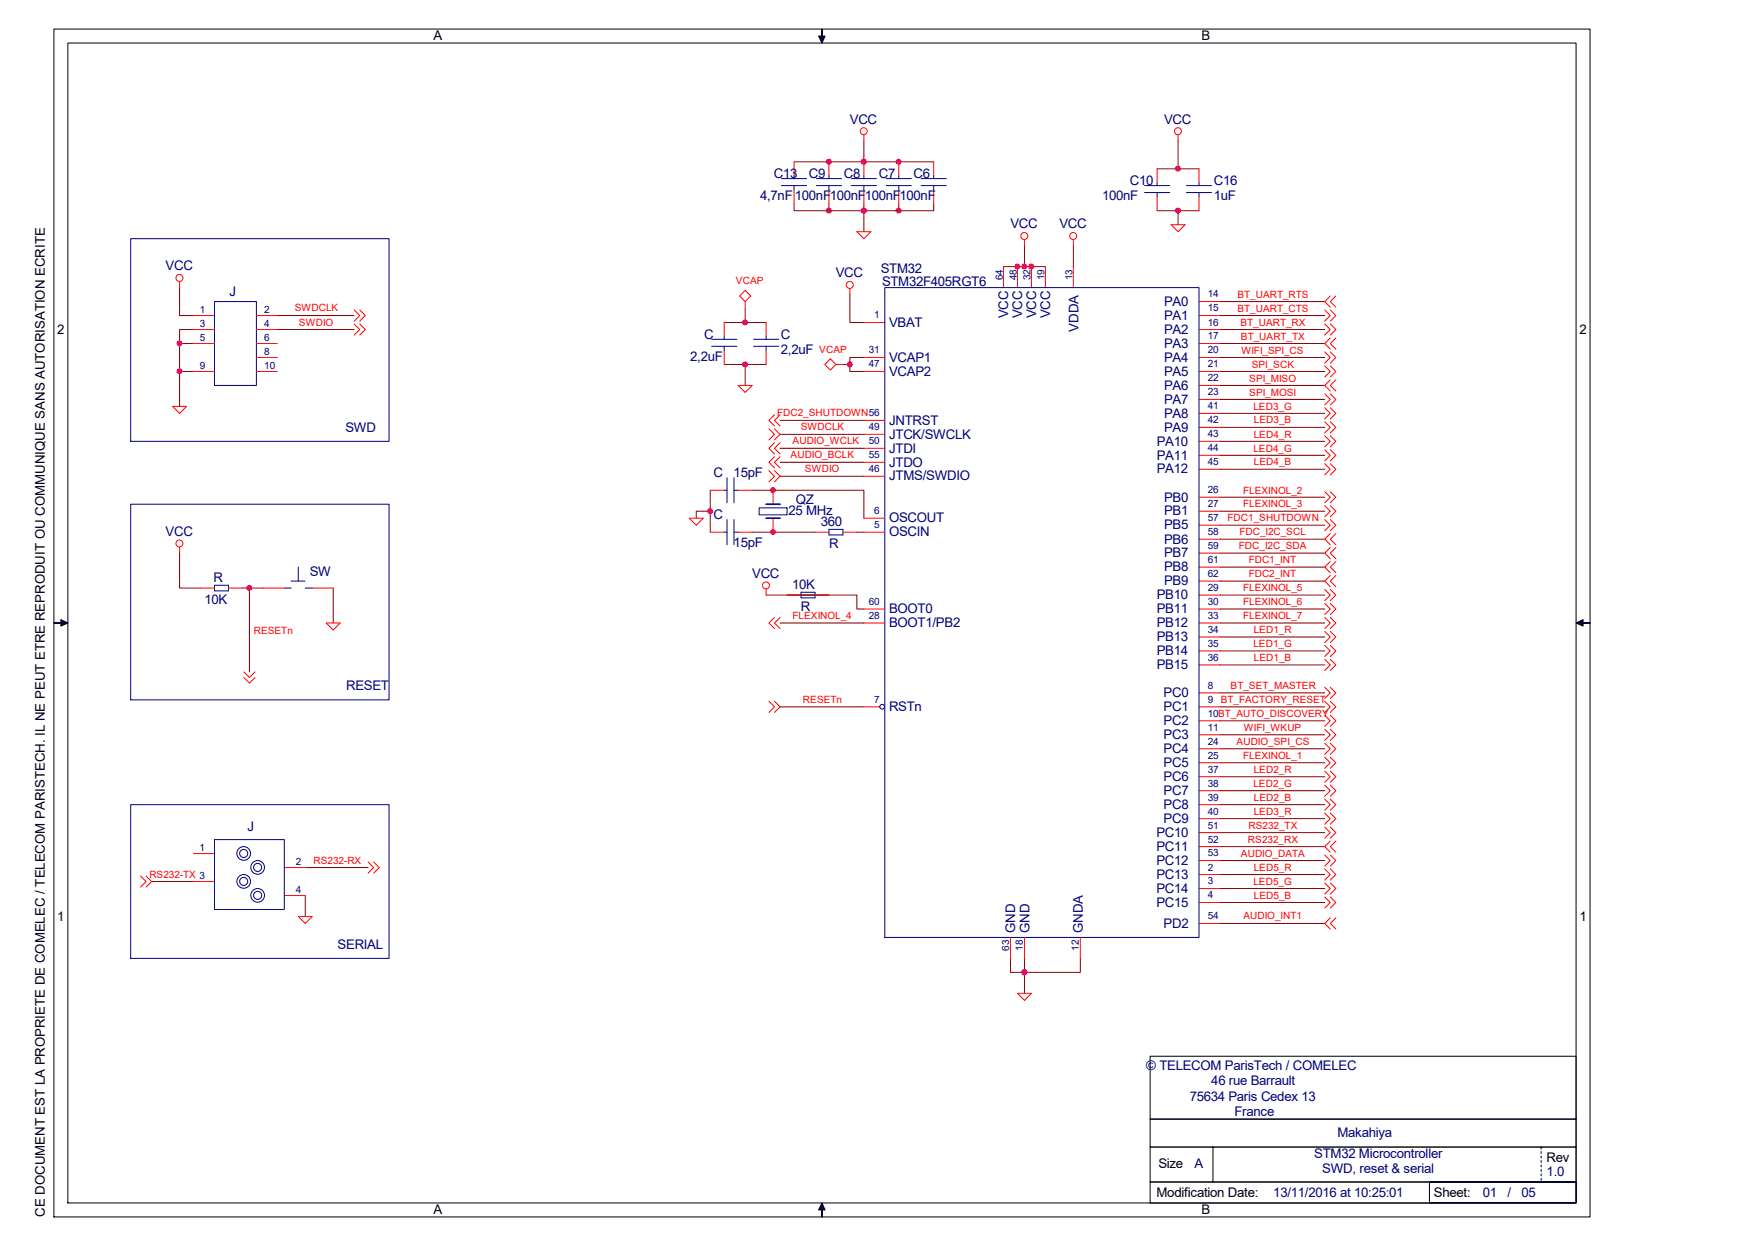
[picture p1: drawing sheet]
<svg xmlns="http://www.w3.org/2000/svg" width="297mm" height="210mm" viewBox="0 0 297 210" stroke-linecap="round" stroke-linejoin="round" font-family="sans-serif">
<g fill="none" stroke="#800000" stroke-width=".17">
<path d="M133.9 34.3v1.2h23.6v-1.2M133.9 27.3h23.6M139.8 27.3h.1M139.8 34.3v1.2M145.7 27.3h.1M145.7 23.7v3.6M145.7 34.3v4.8M151.6 27.3h.1M151.6 34.3v1.2M195.2 28.5h7M195.2 35.5h7M198.7 23.7v4.8"/>
<path d="M198.7 35.5v2.4M30.3 48.5v4.7h2.3M30.3 57.9h2.3M32.6 55.5h-2.3v13M46.8 53.2h12.9M46.8 55.5h12.9M122.1 54.4h7.1M125.7 52v2.4M143.3 49.7v4.7h2.4M169.3 44.9h7M171.6 44.9h.1M172.8 41.4v3.5"/>
<path d="M174 44.9h.1M181 41.4v3.5M205.8 50.8h17.6M205.8 53.2h17.6M205.8 55.5h17.6M205.8 57.9h17.6M30.3 62.6h2.3M122.1 61.4h7.1M125.7 61.4v3.6M131.6 73.2h14.1M131.6 75.6h14.1M131.6 77.9h14.1"/>
<path d="M131.6 70.9h14.1M142.2 61.4h1.1M145.7 60.3h-2.4v2.3h2.4M205.8 60.3h17.6M205.8 62.6h17.6M205.8 65h17.6M205.8 67.3h17.6M205.8 69.7h17.6M205.8 72h17.6M205.8 74.4h17.6M205.8 76.7h17.6M205.8 79.1h17.6"/>
<path d="M30.3 93.2v5.9h3.5M40.9 99.1h3.5M42.1 99.1v14.2M56.2 99.1v5.9M119.8 82.6v7.1M119.8 86.2h-2.4v1.1M126.9 82.6h18.8v4.7M126.9 89.7h10.6M130.4 89.7h.1M130.4 82.6h.1M131.6 80.3h14.1M144.5 89.7h1.2"/>
<path d="M205.8 83.8h17.6M205.8 86.2h17.6M205.8 88.5h17.6M205.8 95.6h17.6M205.8 97.9h17.6M205.8 90.9h17.6M205.8 93.2h17.6M129.2 100.3h10.6M131.6 119.1h14.1M131.6 105h14.1M132.7 100.3h11.8v2.4h1.2M205.8 119.1h17.6"/>
<path d="M205.8 116.8h17.6M205.8 105h17.6M205.8 100.3h17.6M205.8 102.7h17.6M205.8 107.4h17.6M205.8 109.7h17.6M205.8 112.1h17.6M205.8 121.5h17.6M205.8 126.2h17.6M205.8 128.6h17.6M205.8 130.9h17.6M205.8 133.3h17.6"/>
<path d="M205.8 135.6h17.6M205.8 138h17.6M205.8 123.9h17.6M25.6 148.6h7M51.5 150.9v3.6M51.5 146.2h10.6M205.8 147.4h17.6M205.8 149.8h17.6M205.8 152.1h17.6M205.8 140.3h17.6M205.8 142.7h17.6M205.8 145.1h17.6"/>
<path d="M205.8 155.7h17.6M170.4 161.5v2.4h11.8v-2.4M172.8 161.5v5.9"/>
</g>
<g fill="#f0f" stroke="#f0f" stroke-width=".17">
<circle cx="172.8" cy="163.9" r=".45"/>
<circle cx="151.6" cy="35.5" r=".45"/>
<circle cx="145.7" cy="35.5" r=".45"/>
<circle cx="139.8" cy="35.5" r=".45"/>
<circle cx="198.7" cy="35.5" r=".45"/>
<circle cx="151.6" cy="27.3" r=".45"/>
<circle cx="145.7" cy="27.3" r=".45"/>
<circle cx="139.8" cy="27.3" r=".45"/>
<circle cx="198.7" cy="28.4" r=".45"/>
<circle cx="173.9" cy="44.9" r=".45"/>
<circle cx="171.6" cy="44.9" r=".45"/>
<circle cx="172.8" cy="44.9" r=".45"/>
<circle cx="125.7" cy="61.4" r=".45"/>
<circle cx="130.4" cy="89.7" r=".45"/>
<circle cx="130.4" cy="82.6" r=".45"/>
<circle cx="119.8" cy="86.1" r=".45"/>
<circle cx="143.3" cy="61.4" r=".45"/>
<circle cx="125.7" cy="54.3" r=".45"/>
<circle cx="30.3" cy="57.9" r=".45"/>
<circle cx="30.3" cy="62.6" r=".45"/>
<circle cx="42" cy="99.1" r=".45"/>
</g>
<g fill="#000" stroke="#000" stroke-width=".17">
<path d="M138.6 4.9v1.2h.6l-.6 1.2-.5-1.2h.5z" fill-rule="evenodd"/>
<path d="M9.1 105h1.2v-.6l1.1 .6-1.1 .5v-.5z" fill-rule="evenodd"/>
<path d="M265.8 105l1.2-.6v.6h1.2h-1.2v.5z" fill-rule="evenodd"/>
<path d="M138.6 202.8l.6 1.1h-.6v1.2v-1.2h-.5z" fill-rule="evenodd"/>
</g>
<g fill="none" stroke="#000" stroke-width=".17">
<path d="M9.1 4.9h259.1v200.2h-259.1zM11.4 7.3h254.4v195.5h-254.4zM194 178h71.8v10.6h-71.8zM194 199.2h71.8v3.6h-71.8zM194 188.6h71.8v4.7h-71.8zM194 193.3h71.8v5.9h-71.8zM204.6 193.3v5.9M241.1 199.2h24.7v3.6h-24.7zM259.9 193.3v.4M259.9 194.1v.3M259.9 194.8v.4M259.9 195.6v.3"/>
<path d="M259.9 196.4v.3M259.9 197.1v.3M259.9 197.9v.3M259.9 198.6v.3"/>
</g>
<g fill="none" stroke="#f00" stroke-width=".17">
<path d="M133.9 27.3v2.3M133.9 32v2.3M139.8 27.3v2.3M139.8 32v2.3M144.5 39.1h2.4l-1.2 1.1zM145.7 22.8v.9M145.7 27.3v2.3M145.7 32v2.3M151.6 27.3v2.3M151.6 32v2.3M157.5 27.3v2.3M157.5 32v2.3"/>
<path d="M195.2 28.5v2.3M195.2 33.2v2.3M197.5 37.9h2.4l-1.2 1.2zM198.7 22.8v.9M202.2 28.5v2.3M202.2 33.2v2.3M30.3 47.5v1M32.6 53.2h3.6M32.6 55.5h3.6M32.6 57.9h3.6M43.2 53.2h3.6M43.2 55.5h3.6"/>
<path d="M43.2 57.9h3.6M59.7 52.2l1 1-1 .9M59.7 54.6l1 .9-1 1M60.7 52.2l.9 1-.9 .9M60.7 54.6l.9 .9-.9 1M122.1 54.4v2.3M122.1 59.1v2.3M124.7 49.9l1-1 .9 1-.9 .9zM125.7 50.8v1.2M129.2 54.4v2.3M129.2 59.1v2.3M143.3 48.7v1"/>
<path d="M145.7 54.4h3.5M169.3 44.9v3.6M171.6 44.9v3.6M172.8 40.4v1M174 44.9v3.6M176.3 44.9v3.6M181 40.4v1M181 44.9v3.6M202.2 50.8h3.6M202.2 53.2h3.6M202.2 55.5h3.6M202.2 57.9h3.6"/>
<path d="M223.4 52.2l1 1-1 .9M223.4 54.6l1 .9-1 1M223.4 59.3l1 1-1 .9M224.4 49.9l-1 .9 1 1M224.4 52.2l.9 1-.9 .9M224.4 54.6l.9 .9-.9 1M224.4 57l-1 .9 1 .9M224.4 59.3l.9 1-.9 .9M225.3 49.9l-.9 .9 .9 1M225.3 57l-.9 .9 .9 .9M29.1 68.5h2.4l-1.2 1.2zM32.6 62.6h3.6"/>
<path d="M43.2 60.3h3.6M43.2 62.6h3.6M124.5 65h2.4l-1.2 1.1zM129.7 79.3l.9 1-.9 .9M129.7 72.3l.9 .9-.9 1M130.6 79.3l1 1-1 .9M130.6 72.3l1 .9-1 1M130.6 74.6l-.9 1 .9 .9M130.6 77l-.9 .9 .9 1M130.6 69.9l-.9 1 .9 .9M131.6 74.6l-1 1 1 .9M131.6 77l-1 .9 1 1"/>
<path d="M131.6 69.9l-1 1 1 .9M140 60.5l1 .9-1 1-.9-1zM141 61.4h1.2M145.7 60.3h3.5M145.7 62.6h3.5M145.7 70.9h3.5M145.7 73.2h3.5M145.7 75.6h3.5M145.7 77.9h3.5M202.2 60.3h3.6M202.2 62.6h3.6M202.2 65h3.6"/>
<path d="M202.2 67.3h3.6M202.2 69.7h3.6M202.2 72h3.6M202.2 74.4h3.6M202.2 76.7h3.6M202.2 79.1h3.6M223.4 61.7l1 .9-1 1M223.4 66.4l1 .9-1 1M223.4 68.7l1 1-1 .9M223.4 71.1l1 .9-1 1M223.4 73.4l1 1-1 .9M223.4 75.8l1 .9-1 1"/>
<path d="M223.4 78.2l1 .9-1 .9M224.4 61.7l.9 .9-.9 1M224.4 64l-1 1 1 .9M224.4 66.4l.9 .9-.9 1M224.4 68.7l.9 1-.9 .9M224.4 71.1l.9 .9-.9 1M224.4 73.4l.9 1-.9 .9M224.4 75.8l.9 .9-.9 1M224.4 78.2l.9 .9-.9 .9M225.3 64l-.9 1 .9 .9M30.3 92.2v1M33.8 99.1h2.4"/>
<path d="M38.5 99.1h2.4M44.4 99.1h3.6M52.7 99.1h3.5M116.3 87.3h2.3l-1.2 1.2zM119.8 89.7h2.3M119.8 82.6h2.3M124.5 89.7h2.4M124.5 82.6h2.4M129.2 99.3v1M130.4 82.6v2.4M130.4 87.3v2.4M137.5 89.7h2.3"/>
<path d="M142.2 89.7h2.3M145.7 80.3h3.5M145.7 89.7h3.5M145.7 87.3h3.5M202.2 83.8h3.6M202.2 86.2h3.6M202.2 88.5h3.6M202.2 90.9h3.6M202.2 93.2h3.6M202.2 95.6h3.6M202.2 97.9h3.6M223.4 82.9l1 .9-1 1"/>
<path d="M223.4 85.2l1 1-1 .9M223.4 99.4l1 .9-1 .9M223.4 87.6l1 .9-1 1M224.4 82.9l.9 .9-.9 1M224.4 85.2l.9 1-.9 .9M224.4 99.4l.9 .9-.9 .9M224.4 87.6l.9 .9-.9 1M224.4 94.6l-1 1 1 .9M224.4 97l-1 .9 1 1M224.4 89.9l-1 1 1 .9M224.4 92.3l-1 .9 1 1M225.3 94.6l-.9 1 .9 .9"/>
<path d="M225.3 97l-.9 .9 .9 1M225.3 89.9l-.9 1 .9 .9M225.3 92.3l-.9 .9 .9 1M41.1 113.3l1 .9 .9-.9M41.1 114.2l1 .9 .9-.9M55 105h2.4l-1.2 1.2zM129.7 118.2l.9 .9-.9 1M130.6 118.2l1 .9-1 1M130.6 104.1l-.9 .9 .9 .9M131.6 104.1l-1 .9 1 .9M132.7 100.3h2.4M137.5 100.3h2.3"/>
<path d="M145.7 102.7h3.5M145.7 105h3.5M145.7 119.1h2.7M202.2 100.3h3.6M202.2 102.7h3.6M202.2 105h3.6M202.2 107.4h3.6M202.2 109.7h3.6M202.2 112.1h3.6M202.2 116.8h3.6M202.2 119.1h3.6M223.4 115.8l1 1-1 .9"/>
<path d="M223.4 118.2l1 .9-1 1M223.4 101.7l1 1-1 .9M223.4 104.1l1 .9-1 .9M223.4 106.4l1 1-1 .9M223.4 108.8l1 .9-1 1M223.4 111.1l1 1-1 .9M224.4 115.8l.9 1-.9 .9M224.4 118.2l.9 .9-.9 1M224.4 101.7l.9 1-.9 .9M224.4 104.1l.9 .9-.9 .9M224.4 106.4l.9 1-.9 .9M224.4 108.8l.9 .9-.9 1"/>
<path d="M224.4 111.1l.9 1-.9 .9M202.2 121.5h3.6M202.2 123.9h3.6M202.2 126.2h3.6M202.2 128.6h3.6M202.2 130.9h3.6M202.2 133.3h3.6M202.2 135.6h3.6M202.2 138h3.6M223.4 120.6l1 .9-1 .9M223.4 125.3l1 .9-1 1M223.4 127.6l1 1-1 .9"/>
<path d="M223.4 130l1 .9-1 1M223.4 132.3l1 1-1 .9M223.4 134.7l1 .9-1 1M223.4 137l1 1-1 .9M223.4 139.4l1 .9-1 1M223.4 122.9l1 1-1 .9M224.4 120.6l.9 .9-.9 .9M224.4 125.3l.9 .9-.9 1M224.4 127.6l.9 1-.9 .9M224.4 130l.9 .9-.9 1M224.4 132.3l.9 1-.9 .9M224.4 134.7l.9 .9-.9 1"/>
<path d="M224.4 137l.9 1-.9 .9M224.4 139.4l.9 .9-.9 1M224.4 122.9l.9 1-.9 .9M23.7 147.6l.9 1-.9 .9M24.6 147.6l1 1-1 .9M32.6 143.9h3.6M32.6 148.6h3.6M48 146.2h3.5M48 150.9h3.5M50.3 154.5h2.4l-1.2 1.2zM62.1 145.3l.9 .9-.9 1M63 145.3l1 .9-1 1"/>
<path d="M170.4 158v3.5M172.8 158v3.5M182.2 158v3.5M202.2 140.3h3.6M202.2 142.7h3.6M202.2 145.1h3.6M202.2 147.4h3.6M202.2 149.8h3.6M202.2 152.1h3.6M202.2 155.7h3.6M223.4 146.5l1 .9-1 .9M223.4 148.8l1 1-1 .9"/>
<path d="M223.4 151.2l1 .9-1 1M223.4 144.1l1 1-1 .9M224.4 146.5l.9 .9-.9 .9M224.4 148.8l.9 1-.9 .9M224.4 151.2l.9 .9-.9 1M224.4 141.8l-1 .9 1 .9M224.4 144.1l.9 1-.9 .9M224.4 154.7l-1 1 1 .9M225.3 141.8l-.9 .9 .9 .9M225.3 154.7l-.9 1 .9 .9M171.6 167.4h2.4l-1.2 1.2z"/>
<circle cx="145.7" cy="22.1" r=".59"/>
<circle cx="172.8" cy="39.8" r=".59"/>
<circle cx="181" cy="39.8" r=".59"/>
<circle cx="198.7" cy="22.1" r=".59"/>
<circle cx="30.3" cy="46.9" r=".59"/>
<circle cx="143.3" cy="48" r=".59"/>
<circle cx="30.3" cy="91.6" r=".59"/>
<circle cx="129.2" cy="98.7" r=".59"/>
</g>
<g fill="none" stroke="#000080" stroke-width=".17">
<path d="M131.8 30.1h4.2M131.8 31.3h4.2M133.9 29.6v.5M133.9 31.3v.7M137.7 30.1h4.2M137.7 31.3h4.2M139.8 29.6v.5M139.8 31.3v.7M143.6 30.1h4.2M143.6 31.3h4.2M145.7 29.6v.5M145.7 31.3v.7"/>
<path d="M149.5 30.1h4.2M149.5 31.3h4.2M151.6 29.6v.5M151.6 31.3v.7M155.4 30.1h4.2M155.4 31.3h4.2M157.5 29.6v.5M157.5 31.3v.7M193 31.3h4.3M193 32.5h4.3M195.2 30.8v.5M195.2 32.5v.7"/>
<path d="M200.1 31.3h4.2M200.1 32.5h4.2M202.2 30.8v.5M202.2 32.5v.7M22 40.2h43.6v34.2h-43.6zM36.2 50.8h7v14.2h-7zM120 57.2h4.3M120 58.4h4.3M122.1 56.7v.5M122.1 58.4v.7M127.1 57.2h4.2M127.1 58.4h4.2"/>
<path d="M129.2 56.7v.5M129.2 58.4v.7M149.2 48.5h53v109.5h-53zM22 85h43.6v33h-43.6zM36.2 98.6h2.3v1h-2.3zM48 99.1h1.1M49.1 97.9h2.3M50.3 95.6v2.3M51.5 99.1h1.2M122.1 89.7h.5M122.1 82.6h.5M122.6 80.5v4.3"/>
<path d="M122.6 87.6v4.2M123.8 80.5v4.3M123.8 87.6v4.2M123.8 89.7h.7M123.8 82.6h.7M128 85.6h4.7v1.2h-4.7zM135.1 99.8h2.4v1h-2.4zM139.8 89.2h2.4v1h-2.4zM22 135.6h43.6v25.9h-43.6zM36.2 141.5h11.8v11.8h-11.8z"/>
<circle cx="148.8" cy="119.1" r=".4"/>
<circle cx="41.1" cy="148.6" r="1.15"/>
<circle cx="41.1" cy="143.8" r="1.15"/>
<circle cx="41.1" cy="148.6" r=".68"/>
<circle cx="41.1" cy="143.9" r=".68"/>
<circle cx="43.5" cy="146.2" r="1.15"/>
<circle cx="43.5" cy="150.9" r="1.15"/>
<circle cx="43.5" cy="150.9" r=".68"/>
<circle cx="43.5" cy="146.2" r=".68"/>
</g>
<path d="M129.2 85h2.4M129.2 87.3h2.4" fill="none" stroke="#000080" stroke-width=".28"/>
<g font-size="2.2">
<text x="73.1" y="6.8">A</text>
<text x="202.6" y="6.8">B</text>
<text x="9.7" y="56.3">2</text>
<text x="266.4" y="56.3">2</text>
<text x="9.7" y="155.2">1</text>
<text x="266.4" y="155.2">1</text>
<text x="195.4" y="196.8">Size</text>
<text x="260.9" y="195.8">Rev</text>
<text x="195.1" y="201.8">Modification Date:</text>
<text x="241.9" y="201.7">Sheet:</text>
<text x="7.5" y="205.1" transform="rotate(-90 7.5 205.1)">CE DOCUMENT EST LA PROPRIETE DE COMELEC / TELECOM PARISTECH. IL NE PEUT ETRE REPRODUIT OU COMMUNIQUE SANS AUTORISATION ECRITE</text>
<text x="73.1" y="204.6">A</text>
<text x="202.6" y="204.6">B</text>
</g>
<g font-size="2.2" fill="#000080">
<text x="143.3" y="20.8">VCC</text>
<text x="196.3" y="20.8">VCC</text>
<text x="130.5" y="30">C13</text>
<text x="136.4" y="30">C9</text>
<text x="142.3" y="30">C8</text>
<text x="148.2" y="30">C7</text>
<text x="154.1" y="30">C6</text>
<text x="128.2" y="33.7">4,7nF</text>
<text x="134.1" y="33.7">100nF</text>
<text x="140" y="33.7">100nF</text>
<text x="145.8" y="33.7">100nF</text>
<text x="151.7" y="33.7">100nF</text>
<text x="185.9" y="33.7">100nF</text>
<text x="190.6" y="31.2">C10</text>
<text x="204.7" y="33.7">1uF</text>
<text x="204.7" y="31.2">C16</text>
<text x="170.4" y="38.5">VCC</text>
<text x="178.7" y="38.5">VCC</text>
<text x="27.9" y="45.6">VCC</text>
<text x="141" y="46.7">VCC</text>
<text x="148.5" y="46">STM32</text>
<text x="38.7" y="49.9">J</text>
<text x="148.8" y="48.2">STM32F405RGT6</text>
<text x="170.1" y="53.7" transform="rotate(-90 170.1 53.7)">VCC</text>
<text x="172.4" y="53.7" transform="rotate(-90 172.4 53.7)">VCC</text>
<text x="174.8" y="53.7" transform="rotate(-90 174.8 53.7)">VCC</text>
<text x="177.1" y="53.7" transform="rotate(-90 177.1 53.7)">VCC</text>
<text x="196.3" y="51.6">PA0</text>
<text x="196.3" y="53.9">PA1</text>
<text x="118.7" y="57.1">C</text>
<text x="131.7" y="59.6">2,2uF</text>
<text x="131.7" y="57.1">C</text>
<text x="149.9" y="55.1">VBAT</text>
<text x="181.9" y="55.9" transform="rotate(-90 181.9 55.9)">VDDA</text>
<text x="196.3" y="56.3">PA2</text>
<text x="196.3" y="58.6">PA3</text>
<text x="116.4" y="60.8">2,2uF</text>
<text x="149.9" y="61">VCAP1</text>
<text x="149.9" y="63.3">VCAP2</text>
<text x="196.3" y="61">PA4</text>
<text x="196.3" y="63.3">PA5</text>
<text x="196.3" y="65.7">PA6</text>
<text x="149.9" y="71.6">JNTRST</text>
<text x="196.3" y="68">PA7</text>
<text x="196.3" y="70.4">PA8</text>
<text x="58.3" y="72.8">SWD</text>
<text x="149.9" y="76.3">JTDI</text>
<text x="149.9" y="73.9">JTCK/SWCLK</text>
<text x="195.1" y="75.1">PA10</text>
<text x="195.1" y="77.5">PA11</text>
<text x="196.3" y="72.8">PA9</text>
<text x="120.3" y="80.4">C</text>
<text x="123.7" y="80.4">15pF</text>
<text x="149.9" y="81">JTMS/SWDIO</text>
<text x="149.9" y="78.7">JTDO</text>
<text x="195.1" y="79.8">PA12</text>
<text x="120.3" y="87.5">C</text>
<text x="133" y="86.7">25 MHz</text>
<text x="134.2" y="85">QZ</text>
<text x="138.4" y="88.7">360</text>
<text x="149.9" y="88.1">OSCOUT</text>
<text x="196.3" y="89.2">PB5</text>
<text x="196.3" y="84.5">PB0</text>
<text x="196.3" y="86.9">PB1</text>
<text x="27.9" y="90.3">VCC</text>
<text x="123.7" y="92.2">15pF</text>
<text x="139.8" y="92.4">R</text>
<text x="149.9" y="90.4">OSCIN</text>
<text x="196.3" y="93.9">PB7</text>
<text x="196.3" y="91.6">PB6</text>
<text x="34.5" y="101.8">10K</text>
<text x="36" y="98.1">R</text>
<text x="52.2" y="97.1">SW</text>
<text x="126.9" y="97.4">VCC</text>
<text x="133.6" y="99.3">10K</text>
<text x="195.1" y="101">PB10</text>
<text x="196.3" y="98.7">PB9</text>
<text x="196.3" y="96.3">PB8</text>
<text x="135.1" y="103">R</text>
<text x="149.9" y="103.4">BOOT0</text>
<text x="149.9" y="105.7">BOOT1/PB2</text>
<text x="195.1" y="105.7">PB12</text>
<text x="195.1" y="103.4">PB11</text>
<text x="195.1" y="108.1">PB13</text>
<text x="195.1" y="110.4">PB14</text>
<text x="195.1" y="112.8">PB15</text>
<text x="58.4" y="116.3">RESET</text>
<text x="149.9" y="119.8">RSTn</text>
<text x="196.3" y="119.8">PC1</text>
<text x="196.3" y="117.5">PC0</text>
<text x="196.3" y="124.6">PC3</text>
<text x="196.3" y="122.2">PC2</text>
<text x="196.3" y="131.7">PC6</text>
<text x="196.3" y="126.9">PC4</text>
<text x="196.3" y="129.3">PC5</text>
<text x="196.3" y="134">PC7</text>
<text x="196.3" y="136.4">PC8</text>
<text x="41.7" y="140">J</text>
<text x="195" y="141.1">PC10</text>
<text x="195" y="143.4">PC11</text>
<text x="196.3" y="138.7">PC9</text>
<text x="195" y="145.8">PC12</text>
<text x="195" y="148.1">PC13</text>
<text x="195" y="150.5">PC14</text>
<text x="195" y="152.8">PC15</text>
<text x="56.9" y="159.9">SERIAL</text>
<text x="171.2" y="157.3" transform="rotate(-90 171.2 157.3)">GND</text>
<text x="173.6" y="157.3" transform="rotate(-90 173.6 157.3)">GND</text>
<text x="182.6" y="157.3" transform="rotate(-90 182.6 157.3)">GNDA</text>
<text x="196.3" y="156.4">PD2</text>
<text x="193.3" y="180.4">© TELECOM ParisTech / COMELEC</text>
<text x="200.7" y="185.5">75634 Paris Cedex 13</text>
<text x="204.3" y="182.9">46 rue Barrault</text>
<text x="208.2" y="188">France</text>
<text x="225.6" y="191.6">Makahiya</text>
<text x="201.5" y="196.8">A</text>
<text x="221.7" y="195.2">STM32 Microcontroller</text>
<text x="223" y="197.8">SWD, reset &amp; serial</text>
<text x="214.8" y="201.8">13/11/2016 at 10:25:01</text>
<text x="250.1" y="201.7">01</text>
<text x="254.3" y="201.7">/</text>
<text x="256.6" y="201.7">05</text>
<text x="260.9" y="198.2">1.0</text>
</g>
<g font-size="1.7" fill="#f00">
<text x="124.1" y="47.9">VCAP</text>
<text x="49.7" y="52.5">SWDCLK</text>
<text x="208.7" y="50.2">BT_UART_RTS</text>
<text x="208.7" y="52.5">BT_UART_CTS</text>
<text x="50.4" y="54.9">SWDIO</text>
<text x="138.2" y="59.6">VCAP</text>
<text x="209.2" y="54.9">BT_UART_RX</text>
<text x="209.3" y="57.3">BT_UART_TX</text>
<text x="209.4" y="59.6">WIFI_SPI_CS</text>
<text x="210.7" y="64.3">SPI_MISO</text>
<text x="211.1" y="62">SPI_SCK</text>
<text x="131.1" y="70.1">FDC2_SHUTDOWN56</text>
<text x="210.7" y="66.7">SPI_MOSI</text>
<text x="211.4" y="69">LED3_G</text>
<text x="211.5" y="71.4">LED3_B</text>
<text x="133.3" y="77.2">AUDIO_BCLK</text>
<text x="133.7" y="74.9">AUDIO_WCLK</text>
<text x="135" y="72.5">SWDCLK</text>
<text x="211.4" y="76.1">LED4_G</text>
<text x="211.5" y="73.7">LED4_R</text>
<text x="135.8" y="79.6">SWDIO</text>
<text x="209.7" y="83.2">FLEXINOL_2</text>
<text x="211.5" y="78.4">LED4_B</text>
<text x="207.1" y="87.9">FDC1_SHUTDOWN</text>
<text x="209.7" y="85.5">FLEXINOL_3</text>
<text x="209" y="92.6">FDC_I2C_SDA</text>
<text x="209" y="90.3">FDC_I2C_SCL</text>
<text x="210.6" y="95">FDC1_INT</text>
<text x="209.7" y="99.7">FLEXINOL_5</text>
<text x="210.6" y="97.3">FDC2_INT</text>
<text x="42.8" y="106.8">RESETn</text>
<text x="133.7" y="104.4">FLEXINOL_4</text>
<text x="209.7" y="102">FLEXINOL_6</text>
<text x="209.7" y="104.4">FLEXINOL_7</text>
<text x="211.5" y="106.7">LED1_R</text>
<text x="211.4" y="109.1">LED1_G</text>
<text x="211.5" y="111.4">LED1_B</text>
<text x="135.4" y="118.5">RESETn</text>
<text x="205.9" y="118.5">BT_FACTORY_RESET</text>
<text x="207.6" y="116.2">BT_SET_MASTER</text>
<text x="208.6" y="125.6">AUDIO_SPI_CS</text>
<text x="209.8" y="123.2">WIFI_WKUP</text>
<text x="209.7" y="127.9">FLEXINOL_1</text>
<text x="211.5" y="130.3">LED2_R</text>
<text x="211.4" y="132.6">LED2_G</text>
<text x="211.5" y="137.3">LED3_R</text>
<text x="211.5" y="135">LED2_B</text>
<text x="210.5" y="142.1">RS232_RX</text>
<text x="210.6" y="139.7">RS232_TX</text>
<text x="25.2" y="148">RS232-TX 3</text>
<text x="52.9" y="145.6">RS232-RX</text>
<text x="209.3" y="144.4">AUDIO_DATA</text>
<text x="211.4" y="149.1">LED5_G</text>
<text x="211.5" y="146.8">LED5_R</text>
<text x="209.7" y="155">AUDIO_INT1</text>
<text x="211.5" y="151.5">LED5_B</text>
</g>
<g font-size="1.7" fill="#000080">
<text x="169.1" y="47.2" transform="rotate(-90 169.1 47.2)">64</text>
<text x="171.5" y="47.2" transform="rotate(-90 171.5 47.2)">48</text>
<text x="173.8" y="47.2" transform="rotate(-90 173.8 47.2)">32</text>
<text x="176.2" y="47.2" transform="rotate(-90 176.2 47.2)">19</text>
<text x="180.9" y="47.2" transform="rotate(-90 180.9 47.2)">13</text>
<text x="33.7" y="52.8">1</text>
<text x="44.6" y="52.8">2</text>
<text x="147.4" y="53.7">1</text>
<text x="203.7" y="50.1">14</text>
<text x="203.7" y="52.5">15</text>
<text x="33.7" y="57.5">5</text>
<text x="33.7" y="55.1">3</text>
<text x="44.6" y="59.9">8</text>
<text x="44.6" y="57.5">6</text>
<text x="44.6" y="55.1">4</text>
<text x="146.5" y="59.6">31</text>
<text x="203.7" y="54.9">16</text>
<text x="203.7" y="57.2">17</text>
<text x="203.7" y="59.6">20</text>
<text x="33.7" y="62.2">9</text>
<text x="44.6" y="62.2">10</text>
<text x="146.5" y="61.9">47</text>
<text x="203.7" y="61.9">21</text>
<text x="203.7" y="64.3">22</text>
<text x="203.7" y="66.6">23</text>
<text x="203.7" y="69">41</text>
<text x="203.7" y="71.3">42</text>
<text x="146.5" y="72.5">49</text>
<text x="146.5" y="74.9">50</text>
<text x="146.5" y="77.2">55</text>
<text x="203.7" y="73.7">43</text>
<text x="203.7" y="76.1">44</text>
<text x="146.5" y="79.6">46</text>
<text x="203.7" y="78.4">45</text>
<text x="203.7" y="83.1">26</text>
<text x="147.4" y="89">5</text>
<text x="147.4" y="86.7">6</text>
<text x="203.7" y="85.5">27</text>
<text x="203.7" y="87.8">57</text>
<text x="203.7" y="90.2">58</text>
<text x="203.7" y="92.5">59</text>
<text x="203.7" y="94.9">61</text>
<text x="146.5" y="102">60</text>
<text x="203.7" y="97.2">62</text>
<text x="203.7" y="99.6">29</text>
<text x="203.7" y="102">30</text>
<text x="146.5" y="104.3">28</text>
<text x="203.7" y="104.3">33</text>
<text x="203.7" y="106.7">34</text>
<text x="203.7" y="109.1">35</text>
<text x="203.7" y="111.4">36</text>
<text x="147.4" y="118.4">7</text>
<text x="203.7" y="116.1">8</text>
<text x="203.7" y="118.4">9</text>
<text x="203.7" y="120.8">10BT_AUTO_DISCOVERY</text>
<text x="203.7" y="123.1">11</text>
<text x="203.7" y="125.5">24</text>
<text x="203.7" y="127.9">25</text>
<text x="203.7" y="130.2">37</text>
<text x="203.7" y="132.6">38</text>
<text x="203.7" y="135">39</text>
<text x="203.7" y="137.3">40</text>
<text x="33.7" y="143.5">1</text>
<text x="203.7" y="139.7">51</text>
<text x="203.7" y="142">52</text>
<text x="49.9" y="145.8">2</text>
<text x="203.7" y="144.4">53</text>
<text x="203.7" y="146.7">2</text>
<text x="203.7" y="149.1">3</text>
<text x="49.9" y="150.5">4</text>
<text x="203.7" y="151.4">4</text>
<text x="203.7" y="155">54</text>
<text x="170.2" y="160.3" transform="rotate(-90 170.2 160.3)">63</text>
<text x="172.5" y="160.3" transform="rotate(-90 172.5 160.3)">18</text>
<text x="181.9" y="160.3" transform="rotate(-90 181.9 160.3)">12</text>
</g>
</svg>
